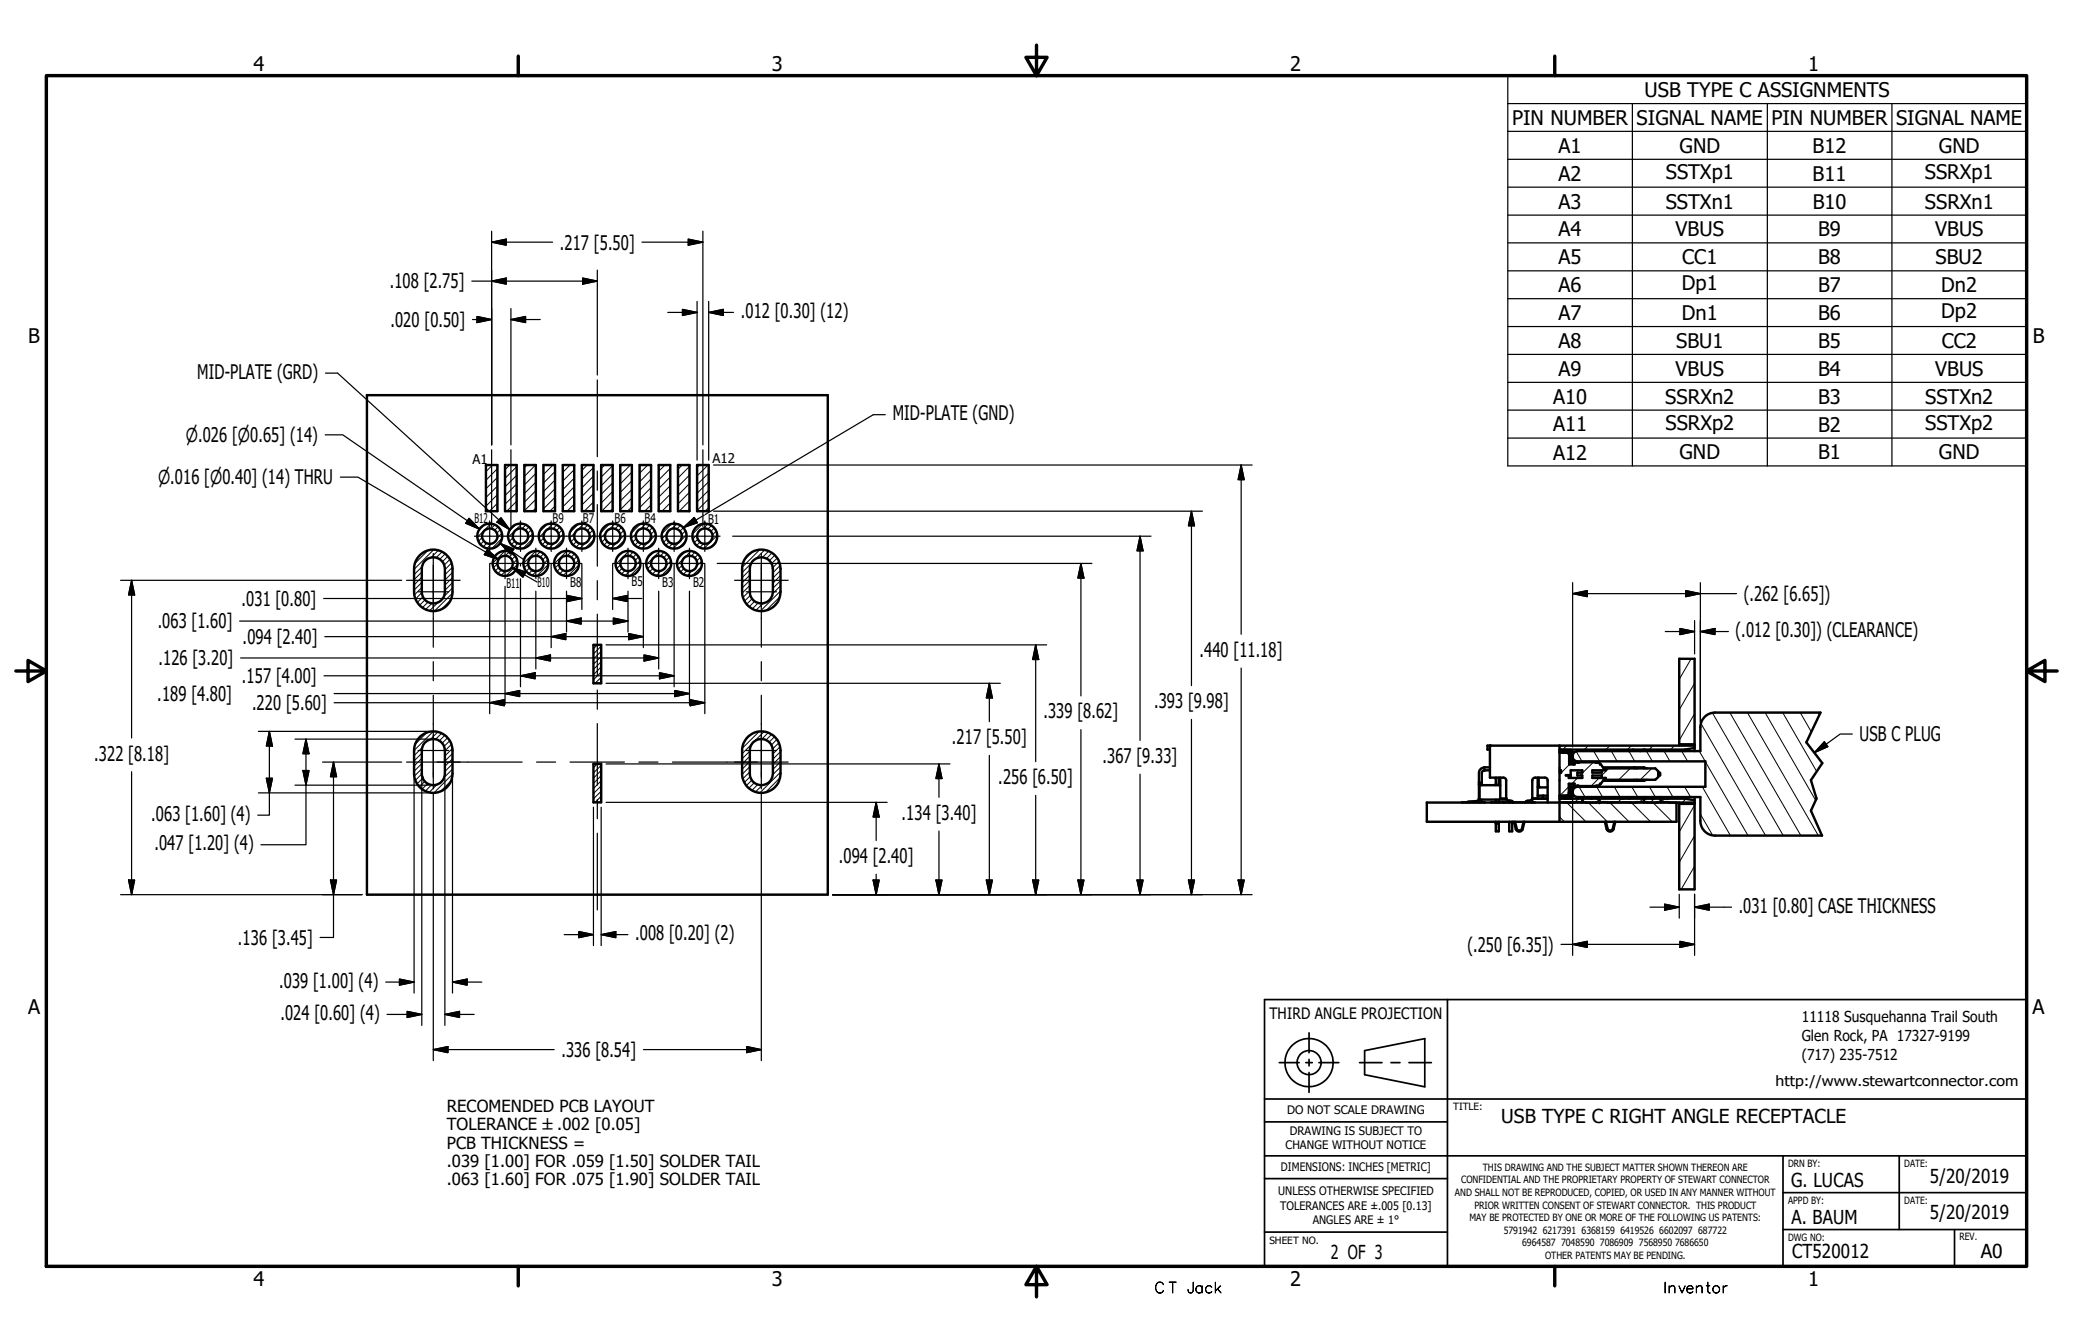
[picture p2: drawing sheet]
<svg xmlns="http://www.w3.org/2000/svg" width="432mm" height="279mm" viewBox="0 0 432 279" stroke-linecap="round" stroke-linejoin="round" font-family="sans-serif">
<g fill="none" stroke="#000" stroke-width=".51">
<path d="M76.4 82.3h96v104h-96zM101.2 96.8h2.4v9.6h-2.4zM105.2 96.8h2.4v9.6h-2.4zM109.2 96.8h2.4v9.6h-2.4zM113.2 96.8h2.4v9.6h-2.4zM117.2 96.8h2.4v9.6h-2.4zM121.2 96.8h2.4v9.6h-2.4zM125.2 96.8h2.4v9.6h-2.4zM129.2 96.8h2.4v9.6h-2.4zM133.2 96.8h2.4v9.6h-2.4zM137.2 96.8h2.4v9.6h-2.4zM141.2 96.8h2.4v9.6h-2.4z"/>
<path d="M145.2 96.8h2.4v9.6h-2.4zM87.6 115.4a4 4 0 0 1 4.3-.6 4 4 0 0 1 2.4 3.6v4.8a4 4 0 0 1-4 4 4 4 0 0 1-4-4v-5.3l.4-1.3zM88.6 116.7a2.41 2.41 0 0 1 2.6-.5 2.41 2.41 0 0 1 1.5 2.2v4.8a2.4 2.4 0 0 1-2.4 2.4 2.4 2.4 0 0 1-2.4-2.4v-5.1l.2-.8zM155.6 115.8a4 4 0 0 1 4.4-1.1 4 4 0 0 1 2.6 3.7v4.8a4 4 0 0 1-4 4 4 4 0 0 1-4-4v-5.3l.2-.9zM156.9 116.7a2.43 2.43 0 0 1 2.6-.5 2.43 2.43 0 0 1 1.5 2.2v4.8a2.4 2.4 0 0 1-2.4 2.4 2.4 2.4 0 0 1-2.4-2.4v-5.1l.2-.8zM123.6 134.3h1.6v8h-1.6zM87.6 153.3a4 4 0 0 1 4.3-.7 4 4 0 0 1 2.4 3.7v4.8a4 4 0 0 1-4 4 4 4 0 0 1-4-4v-5.3l.4-1.4zM88.6 154.6a2.4 2.4 0 0 1 2.6-.6 2.4 2.4 0 0 1 1.5 2.3v4.8a2.4 2.4 0 0 1-2.4 2.4 2.4 2.4 0 0 1-2.4-2.4v-5.2l.2-.7zM123.6 159h1.6v8h-1.6zM155.9 153.3a4 4 0 0 1 4.3-.7 4 4 0 0 1 2.4 3.7v4.8a4 4 0 0 1-4 4 4 4 0 0 1-4-4v-5.3l.4-1.4zM156.9 154.6a2.42 2.42 0 0 1 2.6-.6 2.42 2.42 0 0 1 1.5 2.3v4.8a2.4 2.4 0 0 1-2.4 2.4 2.4 2.4 0 0 1-2.4-2.4v-5.2zM310.3 159.8h-1.1a1.21 1.21 0 0 0-1.1 1.2v2"/>
<path d="M310.5 155.2l-.2 .1v6.6h2.8l.5 .2 .1 4a1.03 1.03 0 0 0 1.3 .7l.2 .2M310.5 155.2h-.7v.9h.5M310.5 155.2h42.5M324.8 156.6h1M324.8 155.2v15.9M324.8 156.5l1 .1M325.1 156.6v.1M325.6 156.6v.1M325.8 156.6h.6M325.9 156.2l1.3-.1 .4 .4M326 156.2h.4M326 156.2v.4h-.1"/>
<path d="M326 156.2l-.1 .4h-.1M326.4 156.2l.8 .1 .3 .3 .1 .4M326.4 156.2v.4M326.4 156.6l.7 .2 .1 1.8 .4 .4 .4 .2h-1.1v-1.9l-.3-.5-1.8-.1M327.4 156.5h.2M327.6 157.4l.4-.8 .6-.2h25.6v-5a3 3 0 0 1 3-3h22l-2.9 6.2 3.3 4.3-2.4 3.5 1.2 3.9-1.2 2.5 2.3 5.2h-22.3a3 3 0 0 1-3-3.1v-5h-25.6l-.8-.3-.2-.7M327.6 157.5l.2 .6 .8 .4h26.6v5.3h-26.6l-.6 .2-.4 .8M327.6 156.5l.1 2.1 .2 .1 .7 .1M328.9 158.7l-.3 .1M328.9 158.7h3.4M332.3 158.7h.1M332.3 158.7l.3 .1"/>
<path d="M332.4 158.7l.2 .1M332.6 158.8h.5l.2 .4h.2l.6 .8v.4h.4v-.4h10.3l.6 .6v1.2l-.6 .5h-10.3v-.3h-.4v.3l-.6 .9h-.2l-.2 .4h-.5M333.9 159.8h8.5M340.2 156.1l-.9 .3M341 160l-.6-.2v.2M342.4 156.1h.1M342.4 159.8v.2M342.4 159.8l.6 .2M342.7 156.1l-1.1 .3M349.8 155h3.2M349.8 155v.2M349.8 155v-17.8h3.2v17.8"/>
<path d="M351 156.1v.3M351 156.1h-26.2l1.1 .1M353 155.7v.7M353 155v.2M353 155.2v.5M353 155.7l-2 .4M304.5 167.1h4.8M308.1 163.3h.6M308.1 163l-.1 3.5-.5 .3-1.7 .1-.1 .1M308.1 163h.6M308.6 166.5l-.3 .5M310.3 160.4h-1.2l-.4 .3v2.8"/>
<path d="M310.6 167.1h2.6M311.6 171.1v2h.6v-1.6M311.6 166.5v.5M311.6 161.9v1.6M312.2 166.5v.5M312.2 171.1v.4h-.6M312.2 161.9v1.6M312.5 161.9v4.3h1.3M312.5 163.5h-4.3v3h5.7M313.3 167.1h6.4M314.4 171.1v2h.6v-2M314.4 166.7v.3"/>
<path d="M315 166.8v.2M315.6 171.1l.4 1.5a.59 .59 0 0 0 1 0l.4-1.5M317.5 171.1l-.3 1.5a.78 .78 0 0 1-.7 .5 .78 .78 0 0 1-.8-.5l-.3-1.5M317.7 167l.2-.2 1-.2 .3-.3v-3.8l.1-.4 .5-.2h2l.5 .2 .1 .4v4.6M319.2 166.3h3.2M320.3 165.7h2.1M320.3 161.9v4.3M320.3 163.9h.4M320.5 161.9v1.6l.2 .4h1.7M321.2 166.2v.1M321.4 166.2h1M321.4 166.2h-2.2v.8"/>
<path d="M321.4 165.7v.5M324.8 165.7l1.7-.2 .3-.4v-1.9h1.2l-.4 .1-.4 .4-.1 1.9-.7 .1M324.8 165.7h1M324.8 160.4h.4v.5h-.4M324.8 167l2.4 .1M325.1 165.7h.1M325.6 165.7h.1M325.8 165.8l.1-.1v.4M325.8 165.8l-1 .1M325.8 165.7h.6M325.9 165.7l.1 .4M325.9 166.1l-1.1 .2h26.2"/>
<path d="M326 166.1h.4M326 166.1h-.1M326.4 165.7v.4M326.8 161.5v.5h2.8v-.5h-1v-.6h1v-.5h-2.4v1.6M327.2 161.4h-1l1 .1M327.4 165.8h.2M327.6 165.3l-.1 .4-.3 .3-.8 .1M327.6 165.8l-.4 .4-1.3-.1M327.9 167.1h2.4M328.6 163.6h-.7l-.2 .1-.1 2.1M328.6 163.6l.3 .1M328.9 163.7h3.4"/>
<path d="M329.6 166.3v.7M331.5 165.9v.4M331.7 161.5h2v.5h-2zM331.7 160.4h2v.5h-2zM332.3 163.7h.1M332.6 163.6l-.3 .1M332.6 163.6l-.2 .1M332.7 165.9v.4M333.1 166.3v.7M333.9 162.6h8.5M334.5 171.1l.4 1.5a.59 .59 0 0 0 1 0l.4-1.5M334.8 167.1h-2.4"/>
<path d="M335.6 167.1h4M336.5 171.1l-.4 1.5a.78 .78 0 0 1-.7 .5 .78 .78 0 0 1-.7-.5l-.4-1.5M338.1 165.9v.4M339.3 165.9v.4M340.4 162.3v.3l.6-.3M340.7 167.1h2.4M342.4 162.3v.3M342.4 166.3v.7M342.7 165.9v.4M343 162.3l-.6 .3M344 165.9v.4M344.3 165.9v.4"/>
<path d="M345.4 160.9l.4 .1v.4l-.4 .1M345.9 166.3v.7M345.9 165.9l1.2 .4M347.1 166.3h.1M347.2 166.3h.1M347.6 167.1h-2.4M349.2 167.1v4h-52v-4h55.8M349.8 167.1v.3M349.8 167.4v17.8h3.2v-17.8M349.8 167.4h3.2M351 165.9v.4M351 166.3l2 .3"/>
<path d="M353 165.9v.7M353 166.6v.5M353 167.1v.3"/>
<circle cx="102" cy="111.6" r="1.6"/>
<circle cx="102" cy="111.6" r="2.6"/>
<circle cx="105.2" cy="117.3" r="2.6"/>
<circle cx="105.2" cy="117.3" r="1.59"/>
<circle cx="108.4" cy="111.6" r="2.6"/>
<circle cx="108.4" cy="111.6" r="1.6"/>
<circle cx="111.6" cy="117.3" r="2.61"/>
<circle cx="111.6" cy="117.3" r="1.6"/>
<circle cx="114.8" cy="111.6" r="1.6"/>
<circle cx="114.8" cy="111.6" r="2.61"/>
<circle cx="118" cy="117.3" r="1.6"/>
<circle cx="118" cy="117.3" r="2.6"/>
<circle cx="121.2" cy="111.6" r="2.6"/>
<circle cx="121.2" cy="111.6" r="1.6"/>
<circle cx="127.6" cy="111.6" r="2.61"/>
<circle cx="127.6" cy="111.6" r="1.6"/>
<circle cx="130.8" cy="117.3" r="2.61"/>
<circle cx="130.8" cy="117.3" r="1.6"/>
<circle cx="134" cy="111.6" r="1.6"/>
<circle cx="134" cy="111.6" r="2.6"/>
<circle cx="137.2" cy="117.3" r="2.6"/>
<circle cx="137.2" cy="117.3" r="1.59"/>
<circle cx="140.4" cy="111.6" r="2.6"/>
<circle cx="140.4" cy="111.6" r="1.6"/>
<circle cx="143.6" cy="117.3" r="2.61"/>
<circle cx="143.6" cy="117.3" r="1.6"/>
<circle cx="146.8" cy="111.6" r="1.6"/>
<circle cx="146.8" cy="111.6" r="2.61"/>
</g>
<g fill="#000">
<circle cx="333.1" cy="166.3" r=".25"/>
<circle cx="333.1" cy="167" r=".25"/>
</g>
<g fill="none" stroke="#000" stroke-width=".21">
<path d="M102.6 96.8l-1.4 1.4M103.6 99.4l-2.4 2.4M103.6 97.6l-2.4 2.4M106.2 96.8l-1 1M107.6 97.2l-2.4 2.4M107.6 99l-2.4 2.4M109.8 96.8l-.6 .6M111.5 96.8l-2.3 2.4M111.6 98.6l-2.4 2.4M113.4 96.8l-.2 .2M115.2 96.8l-2 2M115.6 99.9l-2.4 2.5"/>
<path d="M115.6 98.2l-2.4 2.4M118.7 96.8l-1.5 1.5M119.6 97.8l-2.4 2.4M119.6 99.5l-2.4 2.5M122.3 96.8l-1.1 1.1M123.6 99.1l-2.4 2.5M123.6 97.4l-2.4 2.3M125.9 96.8l-.7 .7M127.6 96.9l-2.4 2.4M127.6 98.7l-2.4 2.4M129.5 96.8l-.3 .3M131.3 96.8l-2.1 2.1"/>
<path d="M131.6 98.3l-2.4 2.4M134.9 96.8l-1.7 1.7M135.6 99.7l-2.4 2.4M135.6 97.9l-2.4 2.4M138.5 96.8l-1.3 1.3M139.6 97.5l-2.4 2.4M139.6 99.3l-2.4 2.4M142.1 96.8l-.9 .9M143.6 98.9l-2.4 2.4M143.6 97.1l-2.4 2.4M145.7 96.8l-.5 .5M147.5 96.8l-2.3 2.3"/>
<path d="M147.6 98.5l-2.4 2.4M87.9 119.1l-1.6 1.6M88 117.9l-1.7 1.7M89.1 114.6l-2.7 2.7M90.3 114.4l-4 4.1M91.3 114.6l-1.5 1.5M92.1 114.9l-1.3 1.2M92.7 115.3l-1.1 1.2M93.3 115.8l-1.2 1.2M93.7 116.5l-1.2 1.2M94.1 117.2l-1.4 1.4M94.2 118.1l-1.5 1.6"/>
<path d="M94.3 119.2l-1.6 1.6M100.5 111.9l-.8 .8M100.8 112.6l-.7 .7M100.9 109.3l-1.2 1.2M101.4 113.1l-.7 .7M102.2 109.1l-2.8 2.7M102.4 113.2l-1 1M103.1 109.3l-.8 .8M103.6 103l-2.4 2.4M103.6 101.2l-2.4 2.4M103.6 104.8l-1.6 1.6M103.6 117.3l-.8 .9"/>
<path d="M103.7 109.7l-.7 .7M103.9 118.2l-.7 .7M104.2 110.3l-.7 .7M104.4 118.7l-.7 .7M104.5 111l-1 1M104.5 112.1l-2 2.1M105.2 114.7l-2.6 2.6M105.3 118.9l-.9 .9M106.1 114.9l-.8 .8M106.8 115.3l-.7 .7M106.8 112l-.7 .7M107.2 112.7l-.7 .7"/>
<path d="M107.3 115.8l-.7 .7M107.4 109.3l-1.4 1.3M107.6 104.4l-2 2M107.6 106.2l-.2 .2M107.6 102.6l-2.4 2.4M107.6 100.8l-2.4 2.4M107.7 116.5l-.9 .9M107.8 117.5l-2.4 2.4M107.8 113.1l-.7 .8M108.7 109.1l-2.9 2.8M108.9 113.1l-1 1.1M109.5 109.3l-.8 .8"/>
<path d="M109.9 115.4l-.2 .2M110 117.4l-.8 .8M110.2 109.7l-.7 .7M110.3 118.2l-.7 .7M110.7 110.3l-.8 .8M110.9 118.7l-.7 .7M111 112.2l-2 2M111 111.1l-1.1 1M111.6 104l-2.4 2.3M111.6 102.2l-2.4 2.4M111.6 100.4l-2.4 2.4M111.6 105.8l-.6 .6"/>
<path d="M111.6 114.7l-2.6 2.6M111.8 118.9l-.9 .9M112.5 114.9l-.8 .8M113.2 115.3l-.7 .7M113.3 112l-.8 .8M113.6 110.6l-1.3 1.3M113.6 112.7l-.7 .7M113.7 115.8l-.7 .8M113.9 109.2l-1.5 1.5M114.1 116.6l-.9 .9M114.2 117.6l-2.3 2.3M114.3 113.1l-.8 .8"/>
<path d="M115.1 109.1l-1.3 1.3M115.4 113.1l-1.1 1.1M115.6 105.4l-1.1 1M115.6 101.7l-2.4 2.5M115.6 103.5l-2.4 2.4M116 109.3l-.8 .8M116.4 117.5l-.8 .8M116.6 115.1l-.8 .8M116.6 109.7l-.7 .8M116.7 118.2l-.7 .8M117.1 110.4l-.8 .7M117.3 112.2l-1.9 2"/>
<path d="M117.3 118.7l-.7 .8M117.3 111.1l-1 1.1M118.1 114.7l-2.7 2.7M118.3 118.9l-1 .9M119 114.9l-.8 .8M119.6 104.9l-1.5 1.5M119.6 103.1l-2.4 2.4M119.6 101.3l-2.4 2.5M119.7 115.3l-.7 .7M119.7 112.1l-.8 .7M119.8 110.8l-1.1 1.2M120.1 112.8l-.7 .7"/>
<path d="M120.2 115.9l-.7 .7M120.4 109.2l-1.7 1.6M120.5 116.6l-.9 1M120.6 117.6l-2.3 2.3M120.8 113.2l-.8 .7M121.6 109.1l-1.2 1.1M121.9 113.1l-1.1 1.1M122.4 109.3l-.8 .8M123 109.8l-.7 .7M123.5 110.4l-.8 .7M123.6 100.9l-2.4 2.5M123.6 102.7l-2.4 2.4"/>
<path d="M123.6 104.5l-1.9 1.9M123.6 106.3l-.1 .1M123.7 112.4l-1.8 1.7M123.8 111.2l-1.2 1.2M126.1 112.1l-.8 .8M126.2 111l-1.1 1.1M126.5 112.8l-.7 .7M126.9 109.1l-1.8 1.9M127.2 113.2l-.8 .7M127.6 104.1l-2.3 2.3M127.6 105.9l-.5 .5M127.6 102.3l-2.4 2.4"/>
<path d="M127.6 100.5l-2.4 2.4M128 109.1l-1 1.1M128.5 113l-1.2 1.2M128.9 109.3l-.8 .8M129.3 117.6l-.8 .8M129.5 109.8l-.7 .7M129.6 118.3l-.7 .7M129.7 115l-1.2 1.2M129.9 110.4l-.7 .8M130.1 112.4l-1.7 1.7M130.2 111.3l-1.3 1.2M130.2 118.8l-.7 .7"/>
<path d="M131 114.7l-2.8 2.8M131.2 118.9l-1 .9M131.6 103.7l-2.4 2.4M131.6 101.9l-2.4 2.4M131.6 100.1l-2.4 2.4M131.6 105.5l-.9 .9M131.9 115l-.8 .7M132.5 112.2l-.8 .7M132.5 111.1l-1 1M132.5 115.4l-.7 .7M132.9 112.8l-.7 .7M133 116l-.7 .7"/>
<path d="M133.3 116.7l-.9 1M133.3 117.8l-2 2M133.4 109.1l-1.9 1.9M133.6 113.2l-.7 .7M134.5 109.1l-1 1M135.3 109.4l-.8 .7M135.6 105.1l-1.3 1.3M135.6 101.5l-2.4 2.4M135.6 103.3l-2.4 2.4M135.7 117.6l-.8 .8M135.9 109.9l-.7 .7M136 118.4l-.7 .6"/>
<path d="M136.2 114.9l-1.3 1.4M136.4 110.5l-.8 .8M136.4 112.6l-1.4 1.4M136.6 111.3l-2.9 2.9M136.7 118.8l-.8 .7M137.5 114.7l-2.9 2.9M137.7 118.8l-1 1M138.3 115l-.8 .7M138.9 111.2l-1 1M138.9 112.2l-.7 .7M139 115.4l-.7 .7M139.4 112.8l-.7 .7"/>
<path d="M139.4 116l-.7 .7M139.6 102.9l-2.4 2.4M139.6 101.1l-2.4 2.4M139.6 104.7l-1.7 1.7M139.7 117.9l-1.9 1.9M139.7 116.8l-1 1M139.9 109.1l-2 2M140.1 113.2l-.8 .8M141 109.1l-1 1M141.7 109.4l-.7 .7M142.1 117.7l-.8 .8M142.3 109.9l-.7 .7"/>
<path d="M142.4 116.3l-1.3 1.3M142.5 118.4l-.8 .7M142.7 114.9l-1.5 1.5M142.7 110.5l-.7 .8M142.8 112.7l-1.3 1.3M143 111.4l-2.8 2.8M143.1 118.8l-.8 .7M143.6 102.5l-2.4 2.4M143.6 100.7l-2.4 2.4M143.6 104.3l-2.1 2.1M143.6 106.1l-.3 .3M143.9 114.8l-1.3 1.3"/>
<path d="M144.2 118.8l-1 1M144.8 115l-.8 .7M145.3 111.3l-1 .9M145.4 112.2l-.8 .8M145.4 115.4l-.7 .7M145.8 112.9l-.7 .7M145.9 116l-.8 .8M146.1 117.9l-1.8 1.9M146.2 116.8l-1.1 1.1M146.3 109.1l-2 2.1M146.6 113.2l-.8 .8M147.4 109.1l-.9 1"/>
<path d="M147.6 105.7l-.7 .7M147.6 102.1l-2.4 2.4M147.6 100.3l-2.4 2.4M147.6 103.9l-2.4 2.4M148.2 109.4l-.8 .8M148.8 109.9l-.7 .7M149.1 112.8l-1.1 1.1M149.2 110.6l-.8 .8M149.4 111.5l-2.8 2.7M156.2 119.7l-1.6 1.6M156.2 118.7l-1.6 1.6M156.6 117.2l-2 2"/>
<path d="M156.6 115l-1.4 1.5M158.2 114.5l-3.6 3.6M159.2 114.5l-1.8 1.9M160.1 114.8l-1.3 1.3M160.8 115.1l-1.2 1.2M161.4 115.6l-1.1 1.1M161.9 116.2l-1.2 1.2M162.2 116.9l-1.3 1.3M162.5 117.8l-1.5 1.5M162.6 119.8l-1.6 1.6M162.6 118.7l-1.6 1.7M87.9 121.3l-1.6 1.6"/>
<path d="M87.9 122.3l-1.5 1.5M87.9 120.2l-1.6 1.6M87.9 123.4l-1.3 1.3M88.1 124.2l-1.1 1.2M88.5 124.9l-1.1 1.1M89.2 125.3l-1.2 1.2M90 125.6l-1.3 1.3M91.3 125.4l-1.8 1.7M93.7 125.1l-1.6 1.6M94.2 123.5l-3.6 3.7M94.3 122.4l-1.9 1.8M94.3 121.3l-1.6 1.6"/>
<path d="M94.3 120.2l-1.6 1.6M124.4 134.3l-.8 .8M125.2 134.5l-1.6 1.6M125.2 139.9l-1.6 1.6M125.2 138.9l-1.6 1.6M125.2 137.8l-1.6 1.6M125.2 136.7l-1.6 1.6M125.2 135.6l-1.6 1.6M156.2 121.9l-1.6 1.6M156.2 120.8l-1.6 1.6M156.2 123l-1.4 1.4M156.3 123.9l-1.2 1.2"/>
<path d="M156.7 124.6l-1.1 1.2M157.2 125.1l-1.1 1.2M158 125.5l-1.3 1.2M159 125.6l-1.5 1.4M162.4 124.3l-2.8 2.7M162.6 120.9l-1.6 1.6M162.6 122l-1.7 1.7M162.6 123l-4.2 4.2M352.3 137.2l-2.5 4.2M87.9 159l-1.6 1.6M87.9 157.9l-1.6 1.6M87.9 156.8l-1.6 1.6"/>
<path d="M88 155.6l-1.7 1.7M88.9 152.5l-2.4 2.4M90.3 152.3l-4 4M91.2 152.4l-1.6 1.6M92 152.7l-1.3 1.2M92.7 153.1l-1.2 1.2M93.2 153.6l-1.1 1.2M93.6 154.3l-1.1 1.1M94 155l-1.3 1.3M94.2 155.9l-1.5 1.5M94.3 158l-1.6 1.6M94.3 159l-1.6 1.6"/>
<path d="M94.3 156.9l-1.6 1.6M124.4 159l-.8 .9M125.2 142.1l-.1 .2M125.2 141l-1.2 1.3M125.2 159.3l-1.6 1.6M156.2 159.6l-1.6 1.6M156.2 158.5l-1.6 1.6M156.2 157.5l-1.6 1.5M156.2 156.4l-1.6 1.6M156.4 153l-1.1 1.1M156.8 154.7l-2.2 2.2M158.1 152.4l-3.4 3.3"/>
<path d="M159.1 152.4l-2.1 2.1M160 152.5l-1.3 1.4M160.7 152.9l-1.1 1.2M161.3 153.4l-1.1 1.1M161.8 153.9l-1.1 1.3M162.2 154.7l-1.3 1.3M162.5 155.5l-1.5 1.5M162.6 158.6l-1.6 1.6M162.6 157.5l-1.6 1.6M162.6 156.5l-1.6 1.6M162.6 159.7l-1.7 1.6M324.9 156.7h-.1"/>
<path d="M326.3 155.2l-.8 .9M326.9 159.2l-2.1 2M327.6 158.5l-.3 .3M328.3 156.5l1.2 2M330.8 155.2l-.8 .9M331.9 158.7l-2.8 2.8M332 156.4l1.2 2.1M335.1 160l-1.5 1.5M335.3 155.2l-.8 .9M335.6 156.4l1.2 2.1M339.3 156.4l1.2 2.1M339.6 160l-2.4 2.3"/>
<path d="M339.8 155.2l-.8 .9M342.9 156.4l1.3 2.1M344.1 160l-2.4 2.3M344.3 155.2l-.8 .9M346.6 156.4l1.3 2.1M348.8 155.2l-.8 .9M350.3 156.4l1.2 2.1M353 155.6l-.2 .1M353 154.9v.1M353 142.2l-3.2 5.6M353 148.6l-3.2 5.5M353.9 156.4l1.3 2.1"/>
<path d="M354.3 150.6l13.5 23.4M355.2 158.6l8.9 15.4M356.7 148.4l14.8 25.6M360.3 148.4l14.8 25.6M364 148.4l14.8 25.6M367.7 148.4l10.5 18.2M371.3 148.4l7.1 12.2M375 148.4l2.3 4M378.7 148.4l.2 .5M87.9 160l-1.6 1.6M87.9 161.1l-1.4 1.4M88.1 162l-1.2 1.2"/>
<path d="M88.5 162.7l-1.1 1.1M89.1 163.1l-1.2 1.2M89.9 163.4l-1.3 1.3M91.1 163.3l-1.7 1.7M93.9 162.6l-2.1 2.1M94.2 161.2l-3.8 3.9M94.3 160.1l-1.8 1.8M125.2 165.8l-1.2 1.2M125.2 166.9l-.2 .1M125.2 164.7l-1.6 1.6M125.2 163.6l-1.6 1.6M125.2 162.6l-1.6 1.6"/>
<path d="M125.2 161.5l-1.6 1.6M125.2 160.4l-1.6 1.6M156.2 160.7l-1.5 1.4M156.3 161.6l-1.2 1.3M156.6 162.4l-1.1 1.2M157.1 162.9l-1.1 1.2M157.9 163.3l-1.2 1.2M158.9 163.4l-1.5 1.5M162.4 162l-2.9 2.9M162.6 160.8l-4.3 4.2M324.8 170.1l1.1 1M326.3 167l4 4.1"/>
<path d="M326.8 163.8l-1.9 1.9M328.6 162l-1.2 1.2M328.8 166.3l-.7 .7M328.9 163.8l1.3 2.1M330.8 167.1l4 4M332.6 163.8l1.2 2.1M333.1 162l-1.7 1.7M333.1 166.4l-.6 .6M333.3 166.3l-.2 .1M335.3 167.1l4 4M336.3 163.8l1.2 2.1M337.7 166.3l-.7 .8"/>
<path d="M339.8 167.1l4 4M339.9 163.8l1.2 2.1M342.2 166.3l-.7 .7M343.6 163.8l1.2 2.1M344.3 167.1l4 4M344.6 166.3l-.8 .8M346.7 166.3l-.7 .7M347.2 163.8l1.3 2.1M348.8 167.1l.4 .4M350.9 163.8l1.2 2.1M351.2 166.3l-.8 .8M353 167.6l-3.2 5.6"/>
<path d="M353 174l-3.2 5.5M354.2 169.5l2.5 4.4M354.6 163.8l5.8 10.2M353 180.3l-2.8 4.9"/>
</g>
<path d="M9.7 15.7h412.4v248h-412.4zM107.9 11.7v4M215.9 9.4v6.3l-2.2-3.8h4.4l-2.2 3.8M323.8 11.7v4M3.3 139.7h6.4l-3.9-2.2v4.4l3.9-2.2M422.1 139.7l3.9 2.2v-4.4l-3.9 2.2h6.4M107.9 263.7v4M215.9 263.7l2.2 3.8h-4.4l2.2-3.8v6.3M323.8 263.7v4" fill="none" stroke="#000" stroke-width=".71"/>
<g fill="none" stroke="#000" stroke-width=".25">
<path d="M314.1 15.7h108v81.3h-108zM314.1 21.6h108M314.1 27.3h108M314.1 33.2h108M314.1 39h108M340 21.6v75.4M368.1 21.6v75.4M394.1 21.6v75.4M98.3 58.5h26.1M102.4 50.4l3.1-.6v1.3zM102.4 58.5l3.1-.6v1.3zM102.4 50.4h12.7"/>
<path d="M102.4 48.1v44.5M121.4 57.9l3 .6-3 .7zM124.4 56.2v21.9M133.7 50.4h12.7M143.4 49.8l3 .6-3 .7zM146.4 48.1v44.5M314.1 44.8h108M314.1 50.6h108M314.1 56.4h108M67.8 77.7h2.5l32 29.1M98.4 66.5h4M99.4 65.9l3 .6-3 .7z"/>
<path d="M106.4 64.2v28.4M106.4 66.5l3.1-.6v1.3zM106.4 66.5h6.1M124.4 79.1v16M139.1 65h6.1M142.2 64.4l3 .6-3 .7zM145.2 62.8v33M147.6 62.8v33M147.6 65l3.1-.6v1.3zM147.6 65h5.2M314.1 62.2h108M314.1 68h108"/>
<path d="M314.1 73.8h108M314.1 79.6h108M67.7 90.5h3.7l28.5 19.7-2.5-1.8M70.9 99.3h3.6l29.3 17.2-2.6-1.5M101.2 96.8h2.4v9.6h-2.4zM102.4 93.6v16M105.2 96.8h2.4v9.6h-2.4zM106.4 93.6v16M109.2 96.8h2.4v9.6h-2.4zM113.2 96.8h2.4v9.6h-2.4zM117.2 96.8h2.4v9.6h-2.4zM121.2 96.8h2.4v9.6h-2.4z"/>
<path d="M124.4 98.1v4M125.2 96.8h2.4v9.6h-2.4zM129.2 96.8h2.4v9.6h-2.4zM133.2 96.8h2.4v9.6h-2.4zM137.2 96.8h2.4v9.6h-2.4zM141.2 96.8h2.4v9.6h-2.4zM145.2 96.8h2.4v9.6h-2.4zM146.4 93.6v16M148.6 96.8h112.2M184.4 86.3h-2.5l-35 20.8M258.5 96.8v35.3M258.5 96.8l.7 3.1h-1.3z"/>
<path d="M314.1 85.4h108M314.1 91.2h108M90.3 115.2v19.5M97.7 107.9l2.2 2.3-2.9-1.3zM98.8 111.6h6.4M101.5 114.4l2.3 2.1-2.9-1zM102 117.4v31.2M102 108.5v6.3M102 117.3h6.4M102.5 107l3.7 3.3M104.2 113.1l2.8 1.2-.7 1zM104.2 113.1l5 3.5"/>
<path d="M104.4 107.8l1.8 2.5-2.7-1.6zM105.2 114.1v6.4M105.2 111.6h19.2M106.6 118.1l5.3 3.1M106.6 118.1l3 1-.7 1.1zM108.4 117.4v.5M108.4 108.5v6.3M108.4 117.3h12.8M111.6 114.1v6.4M114.8 108.5v6.3M114.8 117.4v17.4M118 114.1v6.4"/>
<path d="M121.2 108.5v6.3M121.2 117.4v9.5M124.4 105.1v12.8M124.4 111.6h12.8M127.6 108.5v6.3M127.6 117.4v9.5M127.6 117.3h12.8M130.8 114.1v6.4M134 108.5v6.3M134 117.4v17.4M137.2 114.1v6.4M137.2 111.6h12.8"/>
<path d="M140.4 108.5v6.3M140.4 117.4v25.6M140.4 117.3h6.4M142.3 109.9l2.3-2.2 .7 1.1zM143.6 114.1v6.4M146.3 107.5l-4 2.4M146.7 107.2l-.2 .2M146.8 108.5v6.3M146.8 117.4v31.2M148.6 106.4h101.9M149.4 117.3h9.1M152.6 111.6h87.2"/>
<path d="M158.6 115.2v19.5M158.7 117.3h68.7M225.1 117.3v27.6M225.1 117.3l.7 3.1h-1.3zM237.5 111.6l.6 3.1h-1.3zM237.5 111.6v42.6M248.2 106.4l.6 3.1h-1.3zM248.2 106.4v36.3M25.1 120.8h58.6M27.4 120.8l.6 3.1h-1.2zM27.4 120.8v32.8M67.4 124.6h53.8"/>
<path d="M67.6 132.5h66.4M84.7 120.8h11.1M87.1 123.2h6.3M90.3 137.8v3.9M105.2 122.1v24.6M108.4 120.5v22.5M111.6 123.1v16.2M111.6 137l3.1-.6v1.2zM114.8 132.5l3.1-.6v1.3zM118 123.1v8.5M118 129.3l3.1-.6v1.2zM118.2 124l3 .6-3 .6z"/>
<path d="M124.4 120.9v4M124.4 127.9v12.8M126.2 134.3h32.3M127.6 124.6l3.1-.6v1.2zM127.6 124.6h6.1M127.8 128.7l3 .6-3 .6zM130.8 123.1v8.5M130.8 129.3h-80.9M131 131.9l3 .6-3 .7zM134.2 136.4l3 .6-3 .6zM137.2 123.1v16.2M137.2 137h-87.1"/>
<path d="M143.6 123.1v23.6M153 120.8h11.2M155.4 123.2h6.4M158.6 137.8v3.9M158.7 134.3h59.3M215.7 134.3v24.3M215.7 134.3l.7 3h-1.3zM258.5 139.1v47.2M327.6 123.6l3-.6v1.2zM327.6 121.3v34.2M346.9 131.5h6.1M349.9 130.9l3.1 .6-3.1 .6z"/>
<path d="M351.1 123l3.1 .6-3.1 .6zM353 129.2v6.9M354.2 131.5l3-.6v1.2zM354.2 131.5h5.8M354.2 121.3v29.1M361.7 123.6h-34.1M53.8 152.3h35.4M56.1 152.3v17.4h-2.4M56.1 152.3l.6 3h-1.2zM61.4 153.9h27.8M63.7 153.9v22h-9.3M63.7 153.9l.7 3h-1.3z"/>
<path d="M67.2 158.7h16.5M69.5 158.7v36.5h-2.8M69.5 158.7l.6 3h-1.3zM69.6 146.3h77.2M84.7 158.7h24.1M87.1 156.3h6.3M90.3 144.7v19.5M102 146.3l3.1-.6v1.2zM105.2 144.4l3-.6v1.2zM108.4 140.7l3.1-.6v1.2zM111.8 158.7h3.9M118.7 158.7h11.4"/>
<path d="M124.4 143.7v4M124.4 150.6v12.9M126.2 159h32.3M126.2 142.3h32.3M133.1 158.7h4M137.4 140.1l3 .6-3 .6zM140.1 158.7h24.1M140.4 140.7h-72.9M140.6 143.8l3 .6-3 .6zM143.6 144.4h-74M143.8 145.7l3 .6-3 .6zM155.4 156.3h6.4"/>
<path d="M158.6 144.7v19.5M158.7 159h39.2M158.7 142.3h49.7M195.6 159v7M195.6 159l.6 3.1h-1.3zM206.1 142.3v7.9M206.1 142.3l.6 3h-1.3zM206.1 157.3v29M225.1 151.9v34.4M248.2 149.8v36.5M380 154.4l.7 1-2.8 1.3zM385.8 152.8h-2.5l-5.4 3.9"/>
<path d="M27.4 160.7v25.6M53.8 165.1h35.4M55.5 162h1.2l-.6 3.1zM61.4 163.5h27.8M63.1 160.4h1.3l-.7 3.1zM86.3 162.1v44.7M87.9 162.1v51.4M90.3 165.2v55.6M92.7 162.1v51.4M94.3 162.1v44.7M123.6 168.1v28.8M124.4 166.5v4"/>
<path d="M124.4 173.5v15.9M125.2 168.1v28.8M126.2 167h58.6M158.6 165.2v55.6M182.5 167l.6 3.1h-1.2zM182.5 167v8M195.6 173v13.3M215.7 165.6v20.7M237.5 161.2v25.1M327.6 165.9v33M25.1 186.3h50.3M26.8 183.2h1.2l-.6 3.1z"/>
<path d="M68.8 183.2h1.3l-.6 3.1zM117.5 194.6h6.1M120.6 194l3 .6-3 .6zM125.2 194.6l3.1-.6v1.2zM125.2 194.6h5.6M173.4 186.3h87.4M181.9 183.2h1.2l-.6 3.1zM182.5 182v4.3M194.9 183.2h1.3l-.6 3.1zM205.4 183.2h1.3l-.6 3.1zM215.1 183.2h1.3l-.7 3.1zM224.5 183.2h1.3l-.7 3.1z"/>
<path d="M236.8 183.2h1.3l-.6 3.1zM247.5 183.2h1.3l-.6 3.1zM257.9 183.2h1.3l-.7 3.1zM325.2 196.6h27.8M327.6 196.6l3-.6v1.3zM343.7 188.9h6.1M346.7 188.2l3.1 .7-3.1 .6zM349.8 186.2v5M349.9 196l3.1 .6-3.1 .7zM353 188.9l3-.7v1.3zM353 188.9h7.7M353 186.2v12.7"/>
<path d="M80.3 204.5h6M80.6 211.2h7.3M83.2 203.8l3.1 .7-3.1 .6zM84.8 210.6l3.1 .6-3.1 .6zM90.3 218.5l3-.6v1.3zM90.3 218.5h25.1M92.7 211.2l3-.6v1.2zM92.7 211.2h6.1M94.3 204.5l3-.7v1.3zM100.4 204.5h-6.1M134 218.5h24.6M155.5 217.9l3.1 .6-3.1 .7z"/>
</g>
<g fill="none" stroke="#000" stroke-width=".36">
<path d="M272.7 215v4.2M284.2 218.7l12.6-2.5v10.1l-12.6-2.5zM301.5 208.1v55.6M263.4 233.6h38.1M263.4 228.8h158.7M266.5 221.2h4.1M272 221.2h1.3M272.7 220.6v1.3M272.7 223.3v4.1M274.7 221.2h4.2M283.2 221.2h4.7M289.7 221.2h1.9"/>
<path d="M293.5 221.2h4.7M263.4 256.5h38.1M263.4 245.4h38.1M263.4 240.6h158.7M371.4 256h50.7M371.4 248.3h50.7M371.4 240.6v23.1M395.6 240.6v15.4M407.1 256v7.7M186.9 263.7h235.2v-55.6h-158.7v55.6"/>
<circle cx="272.7" cy="221.2" r="2.51"/>
<circle cx="272.7" cy="221.2" r="5"/>
</g>
<g fill="#000" stroke="#000" stroke-width=".25">
<path d="M102.4 50.4l3.1-.6v1.3zM102.4 58.5l3.1-.6v1.3zM121.4 57.9l3 .6-3 .7zM143.4 49.8l3 .6-3 .7zM99.4 65.9l3 .6-3 .7zM106.4 66.5l3.1-.6v1.3zM142.2 64.4l3 .6-3 .7zM147.6 65l3.1-.6v1.3zM258.5 96.8l.7 3.1h-1.3zM97.7 107.9l2.2 2.3-2.9-1.3zM101.5 114.4l2.3 2.1-2.9-1zM104.4 107.8l1.8 2.5-2.7-1.6z"/>
<path d="M104.2 113.1l2.8 1.2-.7 1zM106.6 118.1l3 1-.7 1.1zM142.3 109.9l2.3-2.2 .7 1.1zM237.5 111.6l.6 3.1h-1.3zM248.2 106.4l.6 3.1h-1.3zM27.4 120.8l.6 3.1h-1.2zM111.6 137l3.1-.6v1.2zM114.8 132.5l3.1-.6v1.3zM118.2 124l3 .6-3 .6zM118 129.3l3.1-.6v1.2zM127.8 128.7l3 .6-3 .6zM127.6 124.6l3.1-.6v1.2z"/>
<path d="M131 131.9l3 .6-3 .7zM134.2 136.4l3 .6-3 .6zM215.7 134.3l.7 3h-1.3zM225.1 117.3l.7 3.1h-1.3zM327.6 123.6l3-.6v1.2zM349.9 130.9l3.1 .6-3.1 .6zM351.1 123l3.1 .6-3.1 .6zM354.2 131.5l3-.6v1.2zM56.1 152.3l.6 3h-1.2zM63.7 153.9l.7 3h-1.3zM102 146.3l3.1-.6v1.2zM105.2 144.4l3-.6v1.2z"/>
<path d="M108.4 140.7l3.1-.6v1.2zM137.4 140.1l3 .6-3 .6zM140.6 143.8l3 .6-3 .6zM143.8 145.7l3 .6-3 .6zM206.1 142.3l.6 3h-1.3zM380 154.4l.7 1-2.8 1.3zM55.5 162h1.2l-.6 3.1zM63.1 160.4h1.3l-.7 3.1zM69.5 158.7l.6 3h-1.3zM182.5 167l.6 3.1h-1.2zM195.6 159l.6 3.1h-1.3zM26.8 183.2h1.2l-.6 3.1z"/>
<path d="M68.8 183.2h1.3l-.6 3.1zM120.6 194l3 .6-3 .6zM125.2 194.6l3.1-.6v1.2zM181.9 183.2h1.2l-.6 3.1zM194.9 183.2h1.3l-.6 3.1zM205.4 183.2h1.3l-.6 3.1zM215.1 183.2h1.3l-.7 3.1zM224.5 183.2h1.3l-.7 3.1zM236.8 183.2h1.3l-.6 3.1zM247.5 183.2h1.3l-.6 3.1zM257.9 183.2h1.3l-.7 3.1zM327.6 196.6l3-.6v1.3z"/>
<path d="M346.7 188.2l3.1 .7-3.1 .6zM349.9 196l3.1 .6-3.1 .7zM353 188.9l3-.7v1.3zM83.2 203.8l3.1 .7-3.1 .6zM84.8 210.6l3.1 .6-3.1 .6zM90.3 218.5l3-.6v1.3zM92.7 211.2l3-.6v1.2zM94.3 204.5l3-.7v1.3zM155.5 217.9l3.1 .6-3.1 .7z"/>
</g>
<g font-size="4.2">
<text x="52.8" y="14.7">4</text>
<text x="160.8" y="14.7">3</text>
<text x="268.7" y="14.7">2</text>
<text x="376.7" y="14.7">1</text>
<text x="342.6" y="20.2">USB TYPE C ASSIGNMENTS</text>
<text x="315" y="26">PIN NUMBER</text>
<text x="340.9" y="26">SIGNAL NAME</text>
<text x="369" y="26">PIN NUMBER</text>
<text x="394.9" y="26">SIGNAL NAME</text>
<text x="324.6" y="31.8">A1</text>
<text x="349.8" y="31.8">GND</text>
<text x="377.5" y="31.8">B12</text>
<text x="403.9" y="31.8">GND</text>
<text x="324.6" y="37.6">A2</text>
<text x="347" y="37.2">SSTXp1</text>
<text x="377.5" y="37.6">B11</text>
<text x="400.9" y="37.2">SSRXp1</text>
<text x="324.6" y="43.4">A3</text>
<text x="347" y="43.4">SSTXn1</text>
<text x="377.6" y="43.4">B10</text>
<text x="401" y="43.4">SSRXn1</text>
<text x="116.6" y="52">.217 [5.50]</text>
<text x="324.6" y="49.2">A4</text>
<text x="349" y="49.2">VBUS</text>
<text x="378.7" y="49.2">B9</text>
<text x="403.1" y="49.2">VBUS</text>
<text x="324.6" y="55">A5</text>
<text x="350.4" y="55">CC1</text>
<text x="378.7" y="55">B8</text>
<text x="403.2" y="55">SBU2</text>
<text x="81.2" y="60">.108 [2.75]</text>
<text x="324.6" y="60.8">A6</text>
<text x="350.4" y="60.4">Dp1</text>
<text x="378.7" y="60.8">B7</text>
<text x="404.4" y="60.9">Dn2</text>
<text x="5.9" y="71.4">B</text>
<text x="81.3" y="68.1">.020 [0.50]</text>
<text x="154.3" y="66.3">.012 [0.30] (12)</text>
<text x="324.6" y="66.6">A7</text>
<text x="350.3" y="66.6">Dn1</text>
<text x="378.7" y="66.6">B6</text>
<text x="404.4" y="66.3">Dp2</text>
<text x="423.4" y="71.4">B</text>
<text x="324.6" y="72.4">A8</text>
<text x="349.1" y="72.4">SBU1</text>
<text x="378.7" y="72.4">B5</text>
<text x="404.5" y="72.4">CC2</text>
<text x="41.1" y="78.8">MID-PLATE (GRD)</text>
<text x="324.6" y="78.2">A9</text>
<text x="349" y="78.2">VBUS</text>
<text x="378.7" y="78.2">B4</text>
<text x="403.1" y="78.2">VBUS</text>
<text x="185.9" y="87.5">MID-PLATE (GND)</text>
<text x="323.5" y="84">A10</text>
<text x="323.5" y="89.8">A11</text>
<text x="346.9" y="84.1">SSRXn2</text>
<text x="346.9" y="89.5">SSRXp2</text>
<text x="378.7" y="89.9">B2</text>
<text x="378.7" y="84">B3</text>
<text x="401" y="89.5">SSTXp2</text>
<text x="401" y="84.1">SSTXn2</text>
<text x="323.5" y="95.7">A12</text>
<text x="349.8" y="95.6">GND</text>
<text x="378.7" y="95.7">B1</text>
<text x="403.9" y="95.6">GND</text>
<text x="363.2" y="125.1">(.262 [6.65])</text>
<text x="32.9" y="130.8">.063 [1.60]</text>
<text x="50.3" y="126.1">.031 [0.80]</text>
<text x="50.5" y="134.1">.094 [2.40]</text>
<text x="249.9" y="136.8">.440 [11.18]</text>
<text x="361.5" y="132.7">(.012 [0.30]) (CLEARANCE)</text>
<text x="33" y="138.5">.126 [3.20]</text>
<text x="50.4" y="142.2">.157 [4.00]</text>
<text x="32.8" y="145.9">.189 [4.80]</text>
<text x="52.5" y="147.8">.220 [5.60]</text>
<text x="217.3" y="149.6">.339 [8.62]</text>
<text x="240.4" y="147.4">.393 [9.98]</text>
<text x="198.3" y="154.9">.217 [5.50]</text>
<text x="387.3" y="154.3">USB C PLUG</text>
<text x="19.6" y="158.3">.322 [8.18]</text>
<text x="229.7" y="158.9">.367 [9.33]</text>
<text x="207.9" y="163.3">.256 [6.50]</text>
<text x="31.5" y="170.9">.063 [1.60] (4)</text>
<text x="187.8" y="170.7">.134 [3.40]</text>
<text x="32.2" y="177">.047 [1.20] (4)</text>
<text x="174.7" y="179.7">.094 [2.40]</text>
<text x="362.2" y="190">.031 [0.80] CASE THICKNESS</text>
<text x="49.6" y="196.7">.136 [3.45]</text>
<text x="132.3" y="195.7">.008 [0.20] (2)</text>
<text x="305.7" y="198.1">(.250 [6.35])</text>
<text x="58.2" y="205.7">.039 [1.00] (4)</text>
<text x="5.8" y="211.1">A</text>
<text x="58.4" y="212.4">.024 [0.60] (4)</text>
<text x="423.4" y="211.1">A</text>
<text x="116.9" y="220">.336 [8.54]</text>
<text x="52.8" y="267.7">4</text>
<text x="160.8" y="267.7">3</text>
<text x="268.7" y="267.7">2</text>
<text x="376.7" y="267.7">1</text>
</g>
<g font-size="4">
<text x="38.7" y="92">⌀.026 [⌀0.65] (14)</text>
<text x="32.9" y="100.8">⌀.016 [⌀0.40] (14) THRU</text>
<text x="312.7" y="233.8">USB TYPE C RIGHT ANGLE RECEPTACLE</text>
<text x="373.1" y="247.1">G. LUCAS</text>
<text x="402" y="246.2">5/20/2019</text>
<text x="373.2" y="254.9">A. BAUM</text>
<text x="402" y="253.9">5/20/2019</text>
<text x="277.2" y="262">2 OF 3</text>
<text x="373.3" y="262">CT520012</text>
<text x="412.6" y="262">A0</text>
</g>
<g font-size="3.5">
<text x="93.1" y="231.5">RECOMENDED PCB LAYOUT</text>
<text x="93.1" y="235.3">TOLERANCE ±.002 [0.05]</text>
<text x="93.1" y="239.1">PCB THICKNESS =</text>
<text x="93.1" y="242.9">.039 [1.00] FOR .059 [1.50] SOLDER TAIL</text>
<text x="93.1" y="246.7">.063 [1.60] FOR .075 [1.90] SOLDER TAIL</text>
</g>
<text font-size="3.3" x="264.4" y="212.1">THIRD ANGLE PROJECTION</text>
<g font-size="3.1">
<text x="375.3" y="212.9">11118 Susquehanna Trail South</text>
<text x="375.3" y="216.8">Glen Rock, PA 17327-9199</text>
<text x="375.3" y="220.6">(717) 235-7512</text>
<text x="240.4" y="269.2">CT Jack</text>
<text x="346.4" y="269.2">Inventor</text>
</g>
<text font-size="3" x="369.8" y="226.2">http://www.stewartconnector.com</text>
<g font-size="2.8">
<text x="98.4" y="96.6">A1</text>
<text x="148.4" y="96.5">A12</text>
<text x="98.8" y="108.9">B12</text>
<text x="115.1" y="108.9">B9</text>
<text x="121.4" y="108.9">B7</text>
<text x="128" y="108.8">B6</text>
<text x="134.3" y="108.9">B4</text>
<text x="147.5" y="109.1">B1</text>
<text x="105.5" y="122.4">B11</text>
<text x="112" y="122.3">B10</text>
<text x="118.8" y="122.3">B8</text>
<text x="131.6" y="122.1">B5</text>
<text x="137.9" y="122.2">B3</text>
<text x="144.4" y="122.3">B2</text>
</g>
<g font-size="2.4">
<text x="268.1" y="232">DO NOT SCALE DRAWING</text>
<text x="267.8" y="239.3">CHANGE WITHOUT NOTICE</text>
<text x="268.6" y="236.2">DRAWING IS SUBJECT TO</text>
<text x="266.8" y="243.9">DIMENSIONS: INCHES [METRIC]</text>
<text x="266.2" y="248.8">UNLESS OTHERWISE SPECIFIED</text>
<text x="266.7" y="251.8">TOLERANCES ARE ±.005 [0.13]</text>
<text x="273.4" y="254.9">ANGLES ARE ± 1°</text>
</g>
<g font-size="2.1">
<text x="302.7" y="231.1">TITLE:</text>
<text x="308.9" y="243.8">THIS DRAWING AND THE SUBJECT MATTER SHOWN THEREON ARE</text>
<text x="372.5" y="242.9">DRN BY:</text>
<text x="396.7" y="242.9">DATE:</text>
<text x="303.1" y="249">AND SHALL NOT BE REPRODUCED, COPIED, OR USED IN ANY MANNER WITHOUT</text>
<text x="304.3" y="246.4">CONFIDENTIAL AND THE PROPRIETARY PROPERTY OF STEWART CONNECTOR</text>
<text x="307.1" y="251.6">PRIOR WRITTEN CONSENT OF STEWART CONNECTOR. THIS PRODUCT</text>
<text x="372.5" y="250.6">APPD BY:</text>
<text x="396.7" y="250.6">DATE:</text>
<text x="306.1" y="254.2">MAY BE PROTECTED BY ONE OR MORE OF THE FOLLOWING US PATENTS:</text>
<text x="313.2" y="256.8">5791942 6217391 6368159 6419526 6602097 687722</text>
<text x="264.4" y="259">SHEET NO.</text>
<text x="317.1" y="259.5">6964587 7048590 7086909 7568950 7686650</text>
<text x="321.8" y="262.1">OTHER PATENTS MAY BE PENDING.</text>
<text x="372.5" y="258.3">DWG NO:</text>
<text x="408.2" y="258.2">REV.</text>
</g>
</svg>
